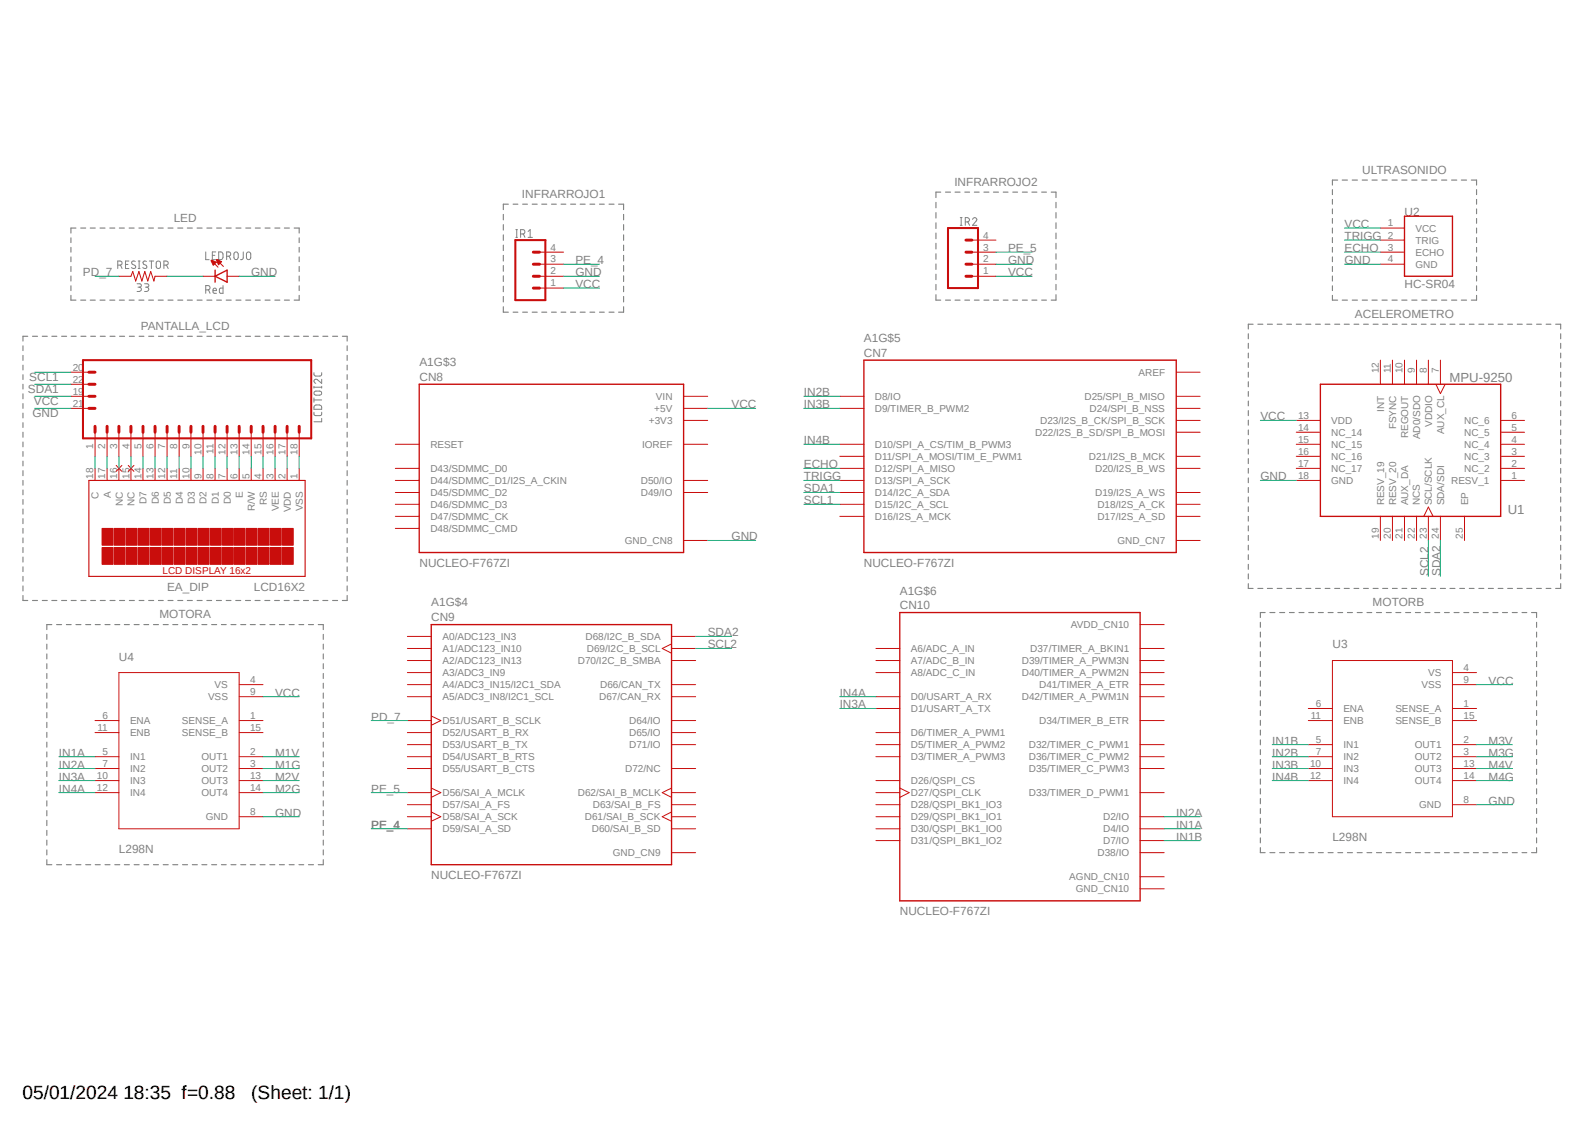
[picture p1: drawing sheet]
<svg xmlns="http://www.w3.org/2000/svg" width="297mm" height="210mm" viewBox="0 0 297 210" stroke-linecap="round" stroke-linejoin="round" font-family="sans-serif">
<path d="M4.2 29l288.7 146.8M292.9 29l-288.7 146.8" fill="none" stroke="#fff" stroke-width=".19"/>
<g fill="none" stroke="#808080" stroke-width=".21">
<path d="M93.7 39.9v1M94.7 38h-1v1M95.5 38h.9M97.3 38h.9M99.1 38h.9M100.9 38h.9M102.7 38h.9M104.5 38h.9M106.3 38h.9M108 38h1M109.9 38h.8M111.6 38h.9"/>
<path d="M113.4 38h.9M115.2 38h.9v1M116.1 39.9v1M174.3 37.7v1M174.3 39.6v1M175.2 35.8h-.9v1M176.1 35.8h.9M177.8 35.8h1M179.7 35.8h.9M181.4 35.8h.9M183.2 35.8h.9M185 35.8h.9"/>
<path d="M186.8 35.8h.9M188.6 35.8h.9M190.4 35.8h.9M192.2 35.8h.9M194 35.8h.9M195.7 35.8h.9v1M196.6 37.7v1M196.6 39.6v1M248.1 35.3v.9M248.1 37.1v.9M248.1 38.9v.9M249.1 33.5h-1v1"/>
<path d="M249.9 33.5h1M251.8 33.5h1M253.7 33.5h.9M255.5 33.5h1M257.3 33.5h1M259.2 33.5h1M261 33.5h1M262.9 33.5h1M264.8 33.5h.9M266.6 33.5h.9M268.4 33.5h1M270.3 33.5h1"/>
<path d="M272.1 33.5h1M274 33.5h1v1M275 35.3v.9M275 37.1v.9M275 38.9v.9M13.2 44.3v.9M13.2 46.1v.8M13.2 47.8v.9M13.2 49.6v.9M13.2 51.4v.9M13.2 53.2v.9M13.2 55v.9h.9"/>
<path d="M14.1 42.5h-.9v.9M15 42.5h1M15 55.9h1M16.8 42.5h.9M16.8 55.9h.9M18.6 42.5h1M18.6 55.9h1M20.4 42.5h1M20.4 55.9h1M22.2 42.5h1M22.2 55.9h1M24 42.5h1"/>
<path d="M24 55.9h1M25.9 42.5h.9M25.9 55.9h.9M27.7 42.5h.9M27.7 55.9h.9M29.5 42.5h.9M29.5 55.9h.9M31.3 42.5h.9M31.3 55.9h.9M33.1 42.5h.9M33.1 55.9h.9M34.9 42.5h.9"/>
<path d="M34.9 55.9h.9M36.7 42.5h.9M36.7 55.9h.9M38.5 42.5h1M38.5 55.9h1M40.3 42.5h.9M40.3 55.9h.9M42.1 42.5h1M42.1 55.9h1M43.9 42.5h1M43.9 55.9h1M45.8 42.5h.9"/>
<path d="M45.8 55.9h.9M47.5 42.5h1M47.5 55.9h1M49.4 42.5h.9M49.4 55.9h.9M51.2 42.5h.9M51.2 55.9h.9M53 42.5h.9M53 55.9h.9M54.8 42.5h.9v.9M55.7 44.3v.9M55.7 46.1v.8"/>
<path d="M55.7 47.8v.9M55.7 49.6v.9M55.7 51.4v.9M55.7 53.2v.9M55.7 55v.9h-.9M93.7 41.8v1M93.7 43.7v1M93.7 45.6v1.1M93.7 47.5v1.1M93.7 49.4v1.1M93.7 51.4v1M93.7 53.3v1"/>
<path d="M93.7 55.2v1M93.7 57.1v1h1M95.5 58.1h.9M97.3 58.1h.9M99.1 58.1h.9M100.9 58.1h.9M102.7 58.1h.9M104.5 58.1h.9M106.3 58.1h.9M108 58.1h1M109.9 58.1h.8M111.6 58.1h.9"/>
<path d="M113.4 58.1h.9M116.1 41.8v1M116.1 43.7v1M116.1 45.6v1.1M116.1 47.5v1.1M116.1 49.4v1.1M116.1 51.4v1M116.1 53.3v1M116.1 55.2v1M116.1 57.1v1h-.9M174.3 54.9v1h.9M174.3 41.5v1"/>
<path d="M174.3 43.4v1M174.3 45.3v1.1M174.3 47.2v1.1M174.3 49.1v1.1M174.3 51.1v1M174.3 53v1M176.1 55.9h.9M177.8 55.9h1M179.7 55.9h.9M181.4 55.9h.9M183.2 55.9h.9M185 55.9h.9"/>
<path d="M186.8 55.9h.9M188.6 55.9h.9M190.4 55.9h.9M192.2 55.9h.9M194 55.9h.9M196.6 54.9v1h-.9M196.6 41.5v1M196.6 43.4v1M196.6 45.3v1.1M196.6 47.2v1.1M196.6 49.1v1.1M196.6 51.1v1"/>
<path d="M196.6 53v1M248.1 55v.9h1M248.1 40.7v.9M248.1 42.5v.9M248.1 44.2v1M248.1 46.1v.8M248.1 47.8v.9M248.1 49.6v.9M248.1 51.4v.9M248.1 53.2v.9M249.9 55.9h1M251.8 55.9h1"/>
<path d="M253.7 55.9h.9M255.5 55.9h1M257.3 55.9h1M259.2 55.9h1M261 55.9h1M262.9 55.9h1M264.8 55.9h.9M266.6 55.9h.9M268.4 55.9h1M270.3 55.9h1M272.1 55.9h1M275 55v.9h-1"/>
<path d="M275 40.7v.9M275 42.5v.9M275 44.2v1M275 46.1v.8M275 47.8v.9M275 49.6v.9M275 51.4v.9M275 53.2v.9M4.3 64.4v.9M4.3 66.2v.9M4.3 68v.9M4.3 69.8v.9"/>
<path d="M4.3 71.5v.9M4.3 73.3v1M4.3 75.1v.9M4.3 76.9v.9M4.3 78.7v.9M5.2 62.6h-.9v.9M6.1 62.6h.9M7.9 62.6h.9M9.7 62.6h.9M11.5 62.6h.9M13.3 62.6h.9M15.1 62.6h.9"/>
<path d="M16.9 62.6h.9M18.7 62.6h.9M20.5 62.6h.9M22.3 62.6h.9M24.1 62.6h.9M25.9 62.6h.9M27.7 62.6h.9M29.5 62.6h.9M31.3 62.6h.9M33.1 62.6h.9M34.9 62.6h.9M36.7 62.6h.9"/>
<path d="M38.5 62.6h.9M40.3 62.6h.9M42.1 62.6h.9M43.9 62.6h.9M45.7 62.6h1M47.5 62.6h.9M49.3 62.6h.9M51.1 62.6h.9M52.9 62.6h.9M54.7 62.6h1M56.5 62.6h.9M58.3 62.6h1"/>
<path d="M60.1 62.6h.9M61.9 62.6h1M63.8 62.6h.8v.9M64.6 64.4v.9M64.6 66.2v.9M64.6 68v.9M64.6 69.8v.9M64.6 71.5v.9M64.6 73.3v1M64.6 75.1v.9M64.6 76.9v.9M64.6 78.7v.9"/>
<path d="M232.5 62.1v1M232.5 63.9v1M232.5 65.7v.9M232.5 67.5v.9M232.5 69.3v.9M232.5 71.1v.9M232.5 72.9v.9M232.5 74.7v.9M232.5 76.5v.9M232.5 78.2v1M233.3 60.4h-.8v.9M234.2 60.4h1"/>
<path d="M236 60.4h.9M237.8 60.4h.9M239.6 60.4h.9M241.4 60.4h.9M243.2 60.4h.9M245 60.4h.9M246.8 60.4h.8M248.5 60.4h1M250.3 60.4h.9M252.1 60.4h.9M253.9 60.4h.9M255.7 60.4h.9"/>
<path d="M257.5 60.4h.9M259.3 60.4h.9M261.1 60.4h.9M262.8 60.4h1M264.7 60.4h.9M266.4 60.4h.9M268.2 60.4h1M270 60.4h.9M271.8 60.4h.9M273.6 60.4h.9M275.4 60.4h.9M277.2 60.4h.9"/>
<path d="M279 60.4h.9M280.8 60.4h.8M282.5 60.4h1M284.3 60.4h.9M286.1 60.4h.9M287.9 60.4h.9M289.7 60.4h.9v.9M290.6 62.1v1M290.6 63.9v1M290.6 65.7v.9M290.6 67.5v.9M290.6 69.3v.9"/>
<path d="M290.6 71.1v.9M290.6 72.9v.9M290.6 74.7v.9M290.6 76.5v.9M290.6 78.2v1M4.3 80.5v.9M4.3 82.3v.9M4.3 84.1v.9M4.3 85.9v.8M4.3 87.6v1M4.3 89.5v.8M4.3 91.2v.9"/>
<path d="M4.3 93v.9M4.3 94.8v.9M4.3 96.6v.9M4.3 98.4v.9M64.6 80.5v.9M64.6 82.3v.9M64.6 84.1v.9M64.6 85.9v.8M64.6 87.6v1M64.6 89.5v.8M64.6 91.2v.9M64.6 93v.9"/>
<path d="M64.6 94.8v.9M64.6 96.6v.9M64.6 98.4v.9M232.5 80.1v.8M232.5 81.8v.9M232.5 83.6v.9M232.5 85.4v.9M232.5 87.2v.9M232.5 89v.9M232.5 90.8v.9M232.5 92.5v1M232.5 94.4v.8"/>
<path d="M232.5 96.1v.9M232.5 97.9v.9M232.5 99.7v.9M290.6 80.1v.8M290.6 81.8v.9M290.6 83.6v.9M290.6 85.4v.9M290.6 87.2v.9M290.6 89v.9M290.6 90.8v.9M290.6 92.5v1M290.6 94.4v.8"/>
<path d="M290.6 96.1v.9M290.6 97.9v.9M290.6 99.7v.9M4.3 100.2v.8M4.3 101.9v1M4.3 103.7v.9M4.3 105.5v.9M4.3 107.3v.9M4.3 109.1v.9M4.3 110.9v.9h.9M6.1 111.8h.9M7.9 111.8h.9"/>
<path d="M8.7 118.1v.9M8.7 119.9v1M9.7 111.8h.9M9.7 116.3h-1v.9M10.5 116.3h1M11.5 111.8h.9M12.4 116.3h.9M13.3 111.8h.9M14.1 116.3h1M15.1 111.8h.9M16 116.3h.9M16.9 111.8h.9"/>
<path d="M17.7 116.3h1M18.7 111.8h.9M19.6 116.3h.9M20.5 111.8h.9M21.4 116.3h.9M22.3 111.8h.9M23.2 116.3h.9M24.1 111.8h.9M25 116.3h.9M25.9 111.8h.9M26.8 116.3h.9M27.7 111.8h.9"/>
<path d="M28.6 116.3h.9M29.5 111.8h.9M30.4 116.3h.9M31.3 111.8h.9M32.2 116.3h.9M33.1 111.8h.9M34 116.3h.9M34.9 111.8h.9M35.8 116.3h.9M36.7 111.8h.9M37.6 116.3h.9M38.5 111.8h.9"/>
<path d="M39.4 116.3h.9M40.3 111.8h.9M41.2 116.3h.9M42.1 111.8h.9M43 116.3h.9M43.9 111.8h.9M44.8 116.3h1M45.7 111.8h1M46.6 116.3h.9M47.5 111.8h.9M48.4 116.3h1M49.3 111.8h.9"/>
<path d="M50.2 116.3h1M51.1 111.8h.9M52 116.3h1M52.9 111.8h.9M53.8 116.3h1M54.7 111.8h1M55.7 116.3h.9M56.5 111.8h.9M57.4 116.3h1M58.3 111.8h1M59.3 116.3h.9v.9M60.1 111.8h.9"/>
<path d="M60.2 118.1v.9M60.2 119.9v1M61.9 111.8h1M64.6 100.2v.8M64.6 101.9v1M64.6 103.7v.9M64.6 105.5v.9M64.6 107.3v.9M64.6 109.1v.9M64.6 110.9v.9h-.8M232.5 101.5v.9M232.5 103.3v.9"/>
<path d="M232.5 105.1v.9M232.5 106.8v1M232.5 108.7v.9h.8M234.2 109.6h1M234.7 115.9v.9M234.7 117.7v.9M234.7 119.5v.9M235.6 114h-.9v1M236 109.6h.9M236.5 114h.9M237.8 109.6h.9M238.3 114h.9"/>
<path d="M239.6 109.6h.9M240.1 114h.9M241.4 109.6h.9M241.9 114h.9M243.2 109.6h.9M243.7 114h.9M245 109.6h.9M245.5 114h.9M246.8 109.6h.8M247.3 114h.9M248.5 109.6h1M249.1 114h.9"/>
<path d="M250.3 109.6h.9M250.9 114h.9M252.1 109.6h.9M252.7 114h1M253.9 109.6h.9M254.6 114h.8M255.7 109.6h.9M256.3 114h1M257.5 109.6h.9M258.1 114h1M259.3 109.6h.9M259.9 114h1"/>
<path d="M261.1 109.6h.9M261.7 114h1M262.8 109.6h1M263.6 114h.9M264.7 109.6h.9M265.3 114h1M266.4 109.6h.9M267.2 114h.9M268.2 109.6h1M269 114h.9M270 109.6h.9M270.8 114h.9"/>
<path d="M271.8 109.6h.9M272.6 114h.9M273.6 109.6h.9M274.4 114h.9M275.4 109.6h.9M276.2 114h.9M277.2 109.6h.9M278 114h.9M279 109.6h.9M279.8 114h.9M280.8 109.6h.8M281.6 114h.9"/>
<path d="M282.5 109.6h1M283.4 114h.9M284.3 109.6h.9M285.2 114h.9v1M286.1 109.6h.9M286.1 115.9v.9M286.1 117.7v.9M286.1 119.5v.9M287.9 109.6h.9M290.6 101.5v.9M290.6 103.3v.9M290.6 105.1v.9"/>
<path d="M290.6 106.8v1M290.6 108.7v.9h-.9M8.7 121.8v.9M8.7 123.6v.9M8.7 125.4v.9M8.7 127.2v.9M8.7 129v1M8.7 130.9v.9M8.7 132.7v.9M8.7 134.5v1M8.7 136.4v.9M8.7 138.2v.9"/>
<path d="M8.7 140v.9M60.2 121.8v.9M60.2 123.6v.9M60.2 125.4v.9M60.2 127.2v.9M60.2 129v1M60.2 130.9v.9M60.2 132.7v.9M60.2 134.5v1M60.2 136.4v.9M60.2 138.2v.9M60.2 140v.9"/>
<path d="M234.7 121.3v1M234.7 123.1v1M234.7 125v.9M234.7 126.8v1M234.7 128.6v1M234.7 130.5v.9M234.7 132.3v.9M234.7 134.1v.9M234.7 135.9v1M234.7 137.8v.9M234.7 139.6v.9M286.1 121.3v1"/>
<path d="M286.1 123.1v1M286.1 125v.9M286.1 126.8v1M286.1 128.6v1M286.1 130.5v.9M286.1 132.3v.9M286.1 134.1v.9M286.1 135.9v1M286.1 137.8v.9M286.1 139.6v.9M8.7 141.8v.9M8.7 143.6v1"/>
<path d="M8.7 145.5v.9M8.7 147.3v.9M8.7 149.1v1M8.7 150.9v1M8.7 152.7v1M8.7 154.6v.9M8.7 156.4v1M8.7 158.2v1M60.2 141.8v.9M60.2 143.6v1M60.2 145.5v.9M60.2 147.3v.9"/>
<path d="M60.2 149.1v1M60.2 150.9v1M60.2 152.7v1M60.2 154.6v.9M60.2 156.4v1M60.2 158.2v1M234.7 141.4v.9M234.7 143.2v1M234.7 145v1M234.7 146.9v.9M234.7 148.7v.9M234.7 150.5v1"/>
<path d="M234.7 152.4v.9M234.7 154.2v.9M234.7 156v.9M234.7 157.8v.9h.9M236.5 158.7h.9M238.3 158.7h.9M240.1 158.7h.9M241.9 158.7h.9M243.7 158.7h.9M245.5 158.7h.9M247.3 158.7h.9M249.1 158.7h.9"/>
<path d="M250.9 158.7h.9M252.7 158.7h1M254.6 158.7h.8M256.3 158.7h1M258.1 158.7h1M259.9 158.7h1M261.7 158.7h1M263.6 158.7h.9M265.3 158.7h1M267.2 158.7h.9M269 158.7h.9M270.8 158.7h.9"/>
<path d="M272.6 158.7h.9M274.4 158.7h.9M276.2 158.7h.9M278 158.7h.9M279.8 158.7h.9M281.6 158.7h.9M283.4 158.7h.9M286.1 141.4v.9M286.1 143.2v1M286.1 145v1M286.1 146.9v.9M286.1 148.7v.9"/>
<path d="M286.1 150.5v1M286.1 152.4v.9M286.1 154.2v.9M286.1 156v.9M286.1 157.8v.9h-.9M8.7 160.1v.9h1M10.5 161h1M12.4 161h.9M14.1 161h1M16 161h.9M17.7 161h1M19.6 161h.9"/>
<path d="M21.4 161h.9M23.2 161h.9M25 161h.9M26.8 161h.9M28.6 161h.9M30.4 161h.9M32.2 161h.9M34 161h.9M35.8 161h.9M37.6 161h.9M39.4 161h.9M41.2 161h.9"/>
<path d="M43 161h.9M44.8 161h1M46.6 161h.9M48.4 161h1M50.2 161h1M52 161h1M53.8 161h1M55.7 161h.9M57.4 161h1M60.2 160.1v.9h-.9"/>
</g>
<g fill="none" stroke="#808080" stroke-width=".19">
<path d="M21.9 49.4h.5a.38 .38 0 0 0 .3-.4 .38 .38 0 0 0-.3-.4h-.5v1.4M22.4 49.4l.3 .6M23.4 49.2h.4M24 48.6h-.6v1.4h.6M25.2 48.7l-.6-.1-.1 .3 .1 .3 .5 .2a.31 .31 0 0 1 .2 .4 .31 .31 0 0 1-.4 .2l-.4-.2M25.5 52.8h.5a.32 .32 0 0 1 .3 .3 .32 .32 0 0 1-.3 .4h-.3M25.7 48.6h.4M25.7 50h.4M25.9 48.6v1.4M26 53.5l.3 .2a.4 .4 0 0 1-.3 .6h-.5M26.9 52.8h.5a.32 .32 0 0 1 .3 .3 .32 .32 0 0 1-.3 .4h-.3M27.3 48.7l-.2-.1a.34 .34 0 0 0-.4 .1 .34 .34 0 0 0 .1 .5l.4 .2 .1 .5a.5 .5 0 0 1-.7-.1"/>
<path d="M27.3 53.5a.4 .4 0 0 1 .4 .4 .4 .4 0 0 1-.4 .4h-.4M27.8 48.6h.8M28.2 48.6v1.4M29.1 48.8a.42 .42 0 0 1 .5-.2 .42 .42 0 0 1 .3 .4v.6a.4 .4 0 0 1-.4 .4 .4 .4 0 0 1-.4-.4zM30.5 49.4h.4a.38 .38 0 0 0 .4-.4 .38 .38 0 0 0-.4-.4h-.4v1.4M31 49.4l.3 .6M38.3 54h.4a.4 .4 0 0 0 .4-.4 .4 .4 0 0 0-.4-.4h-.4v1.4M38.3 46.9v1.4h.6M38.8 54l.3 .6M39.5 47.5h.5M39.7 54.1h.6v-.3a.31 .31 0 0 0-.4-.2 .31 .31 0 0 0-.2 .4l.1 .6h.5M40.2 46.9h-.7v1.4h.7"/>
<path d="M40.7 46.9h.6l.2 .4v.6l-.2 .4h-.6zM41.5 53.2v1.4h-.5l-.1-.2v-.6l.6-.2M42.2 47.7h.4a.4 .4 0 0 0 .4-.4 .4 .4 0 0 0-.4-.4h-.4v1.4M42.7 47.7l.3 .6M43.6 47.1l.2-.2a.4 .4 0 0 1 .6 .4v.6a.4 .4 0 0 1-.4 .4 .4 .4 0 0 1-.4-.4zM45.3 46.9v1.1a.38 .38 0 0 1-.5 .3M45.9 47.1a.41 .41 0 0 1 .5-.2 .41 .41 0 0 1 .3 .4v.8a.41 .41 0 0 1-.5 .2 .41 .41 0 0 1-.3-.4zM96.1 44.2h.3M96.1 42.8h.3M96.2 42.8v1.4M96.9 43.6h.5a.4 .4 0 0 0 .3-.4 .4 .4 0 0 0-.3-.4h-.5v1.4M97.5 43.6l.2 .6"/>
<path d="M98.3 44.2h.8M98.3 43.1l.4-.3v1.4M178.8 42h.4M178.8 40.5h.4M179 40.5v1.5M179.7 41.3h.4a.4 .4 0 0 0 .5-.4 .4 .4 0 0 0-.5-.4h-.4v1.5M180.2 41.3l.4 .7M181.1 40.9a.39 .39 0 0 1 .5-.4 .39 .39 0 0 1 .3 .5l-.8 1h.8M58.5 76.8v.5a1.41 1.41 0 0 0 1.2 0h.2v-.5M58.5 69.4v.4l.3 .2h.9l.2-.6M58.5 71.9v.4M58.5 74.1v.8"/>
<path d="M58.5 74.5h1.4M58.5 72.1h1.4M58.5 75.6l.3-.2 .9 .1 .2 .1v.6h-1.4zM58.5 73a1.15 1.15 0 0 1 1.4 0 .39 .39 0 0 1 0 .4 .39 .39 0 0 1-.4 .2h-.7a.38 .38 0 0 1-.3-.2 .38 .38 0 0 1 0-.4zM59.9 70.6v.8l-.8-.7a.39 .39 0 0 0-.6 .1 .39 .39 0 0 0 .3 .6M59.9 77.9v.6h-1.4M59.9 71.9v.4"/>
</g>
<path d="M78.1 71.5h49.2v31.4h-49.2zM160.9 67.1h58.1v35.8h-58.1zM245.9 71.5h33.5v24.6h-33.5zM80.3 116.3h44.8v44.7h-44.8zM167.6 114h44.7v53.7h-44.7z" fill="none" stroke="#c90d0c" stroke-width=".25"/>
<g fill="none" stroke="#c90d0c" stroke-width=".19">
<path d="M127.3 78.3h4.5M127.3 76h4.5M127.3 73.8h4.5M156.4 76h4.5M156.4 73.8h4.5M219 78.3h4.5M219 76h4.5M219 73.8h4.5M219 69.3h4.5M241.4 78.3h4.5M257 67.1v4.4M259.3 67.1v4.4"/>
<path d="M261.5 67.1v4.4M263.8 67.1v4.4M266 67.1v4.4M267.4 71.5l.8 1.8 .9-1.8M268.2 67.1v4.4M279.4 78.3h4.5M73.6 87.2h4.5M73.6 82.7h4.5M73.6 89.5h4.5M73.6 91.7h4.5M73.6 93.9h4.5M73.6 96.1h4.5"/>
<path d="M73.6 98.4h4.5M127.3 82.7h4.5M127.3 89.5h4.5M127.3 91.7h4.5M156.4 87.2h4.5M156.4 82.7h4.5M156.4 89.5h4.5M156.4 91.7h4.5M156.4 93.9h4.5M156.4 96.1h4.5M156.4 85h4.5M219 87.2h4.5"/>
<path d="M219 91.7h4.5M219 93.9h4.5M219 96.1h4.5M219 85h4.5M219 80.5h4.5M241.4 87.2h4.5M241.4 82.7h4.5M241.4 89.5h4.5M241.4 85h4.5M241.4 80.5h4.5M257 96.1v4.5M259.3 96.1v4.5"/>
<path d="M261.5 96.1v4.5M263.8 96.1v4.5M265.1 96.1l.9-1.7 .9 1.7M266 96.1v4.5M268.2 96.1v4.5M272.7 96.1v4.5M279.4 87.2h4.5M279.4 82.7h4.5M279.4 89.5h4.5M279.4 85h4.5M279.4 80.5h4.5M75.9 118.5h4.4"/>
<path d="M125.1 118.5h4.4M125.1 119.9l-1.8 .8 1.8 .9M127.3 100.6h4.5M212.3 116.3h4.5M219 100.6h4.5M75.9 134.2h4.4M75.9 120.7h4.4M75.9 136.4h4.4M75.9 123h4.4M75.9 138.6h4.4M75.9 125.2h4.4M75.9 127.5h4.4"/>
<path d="M75.9 129.7h4.4M80.3 133.3l1.8 .9-1.8 .8M125.1 134.2h4.4M125.1 120.7h4.4M125.1 136.4h4.4M125.1 123h4.4M125.1 138.6h4.4M125.1 127.5h4.4M125.1 129.7h4.4M163.1 120.7h4.5M163.1 136.4h4.5M163.1 123h4.5"/>
<path d="M163.1 138.6h4.5M163.1 125.2h4.5M163.1 129.7h4.5M163.1 131.9h4.5M212.3 134.2h4.5M212.3 120.7h4.5M212.3 123h4.5M212.3 138.6h4.5M212.3 125.2h4.5M212.3 127.5h4.5M212.3 129.7h4.5M75.9 140.9h4.4"/>
<path d="M75.9 143.1h4.4M75.9 147.6h4.4M75.9 149.8h4.4M75.9 152.1h4.4M75.9 154.3h4.4M80.3 146.7l1.8 .9-1.8 .9M80.3 151.2l1.8 .9-1.8 .8M125.1 143.1h4.4M125.1 158.7h4.4M125.1 147.6h4.4M125.1 149.8h4.4M125.1 152.1h4.4"/>
<path d="M125.1 154.3h4.4M125.1 151.2l-1.8 .9 1.8 .8M125.1 146.7l-1.8 .9 1.8 .9M163.1 140.9h4.5M163.1 147.6h4.5M163.1 149.8h4.5M163.1 152.1h4.5M163.1 154.3h4.5M163.1 156.5h4.5M163.1 145.3h4.5M167.6 146.7l1.7 .9-1.7 .9M212.3 140.9h4.5"/>
<path d="M212.3 143.1h4.5M212.3 158.7h4.5M212.3 147.6h4.5M212.3 152.1h4.5M212.3 154.3h4.5M212.3 156.5h4.5M212.3 163.2h4.5M212.3 165.5h4.5"/>
</g>
<path d="M16.6 89.5h40.2v17.8h-40.2z" fill="none" stroke="#c90d0c" stroke-width=".21"/>
<path d="M52.6 101.9h2v3.2h-2z" fill-rule="evenodd" fill="#c90d0c"/>
<path d="M52.6 101.9h2v3.2h-2z" fill="none" stroke="#c90d0c" stroke-width=".19"/>
<path d="M52.6 98.4h2v3.1h-2z" fill-rule="evenodd" fill="#c90d0c"/>
<path d="M52.6 98.4h2v3.1h-2z" fill="none" stroke="#c90d0c" stroke-width=".19"/>
<path d="M50.3 101.9h2.1v3.2h-2.1z" fill-rule="evenodd" fill="#c90d0c"/>
<path d="M50.3 101.9h2.1v3.2h-2.1z" fill="none" stroke="#c90d0c" stroke-width=".19"/>
<path d="M50.3 98.4h2.1v3.1h-2.1z" fill-rule="evenodd" fill="#c90d0c"/>
<path d="M50.3 98.4h2.1v3.1h-2.1z" fill="none" stroke="#c90d0c" stroke-width=".19"/>
<path d="M48.1 101.9h2v3.2h-2z" fill-rule="evenodd" fill="#c90d0c"/>
<path d="M48.1 101.9h2v3.2h-2z" fill="none" stroke="#c90d0c" stroke-width=".19"/>
<path d="M48.1 98.4h2v3.1h-2z" fill-rule="evenodd" fill="#c90d0c"/>
<path d="M48.1 98.4h2v3.1h-2z" fill="none" stroke="#c90d0c" stroke-width=".19"/>
<path d="M45.8 101.9h2.1v3.2h-2.1z" fill-rule="evenodd" fill="#c90d0c"/>
<path d="M45.8 101.9h2.1v3.2h-2.1z" fill="none" stroke="#c90d0c" stroke-width=".19"/>
<path d="M45.8 98.4h2.1v3.1h-2.1z" fill-rule="evenodd" fill="#c90d0c"/>
<path d="M45.8 98.4h2.1v3.1h-2.1z" fill="none" stroke="#c90d0c" stroke-width=".19"/>
<path d="M43.6 101.9h2v3.2h-2z" fill-rule="evenodd" fill="#c90d0c"/>
<path d="M43.6 101.9h2v3.2h-2z" fill="none" stroke="#c90d0c" stroke-width=".19"/>
<path d="M43.6 98.4h2v3.1h-2z" fill-rule="evenodd" fill="#c90d0c"/>
<path d="M43.6 98.4h2v3.1h-2z" fill="none" stroke="#c90d0c" stroke-width=".19"/>
<path d="M41.4 101.9h2v3.2h-2z" fill-rule="evenodd" fill="#c90d0c"/>
<path d="M41.4 101.9h2v3.2h-2z" fill="none" stroke="#c90d0c" stroke-width=".19"/>
<path d="M41.4 98.4h2v3.1h-2z" fill-rule="evenodd" fill="#c90d0c"/>
<path d="M41.4 98.4h2v3.1h-2z" fill="none" stroke="#c90d0c" stroke-width=".19"/>
<path d="M39.2 101.9h2v3.2h-2z" fill-rule="evenodd" fill="#c90d0c"/>
<path d="M39.2 101.9h2v3.2h-2z" fill="none" stroke="#c90d0c" stroke-width=".19"/>
<path d="M39.2 98.4h2v3.1h-2z" fill-rule="evenodd" fill="#c90d0c"/>
<path d="M39.2 98.4h2v3.1h-2z" fill="none" stroke="#c90d0c" stroke-width=".19"/>
<path d="M36.9 101.9h2v3.2h-2z" fill-rule="evenodd" fill="#c90d0c"/>
<path d="M36.9 101.9h2v3.2h-2z" fill="none" stroke="#c90d0c" stroke-width=".19"/>
<path d="M36.9 98.4h2v3.1h-2z" fill-rule="evenodd" fill="#c90d0c"/>
<path d="M36.9 98.4h2v3.1h-2z" fill="none" stroke="#c90d0c" stroke-width=".19"/>
<path d="M34.7 101.9h2v3.2h-2z" fill-rule="evenodd" fill="#c90d0c"/>
<path d="M34.7 101.9h2v3.2h-2z" fill="none" stroke="#c90d0c" stroke-width=".19"/>
<path d="M34.7 98.4h2v3.1h-2z" fill-rule="evenodd" fill="#c90d0c"/>
<path d="M34.7 98.4h2v3.1h-2z" fill="none" stroke="#c90d0c" stroke-width=".19"/>
<path d="M32.4 101.9h2.1v3.2h-2.1z" fill-rule="evenodd" fill="#c90d0c"/>
<path d="M32.4 101.9h2.1v3.2h-2.1z" fill="none" stroke="#c90d0c" stroke-width=".19"/>
<path d="M32.4 98.4h2.1v3.1h-2.1z" fill-rule="evenodd" fill="#c90d0c"/>
<path d="M32.4 98.4h2.1v3.1h-2.1z" fill="none" stroke="#c90d0c" stroke-width=".19"/>
<path d="M30.2 101.9h2v3.2h-2z" fill-rule="evenodd" fill="#c90d0c"/>
<path d="M30.2 101.9h2v3.2h-2z" fill="none" stroke="#c90d0c" stroke-width=".19"/>
<path d="M30.2 98.4h2v3.1h-2z" fill-rule="evenodd" fill="#c90d0c"/>
<path d="M30.2 98.4h2v3.1h-2z" fill="none" stroke="#c90d0c" stroke-width=".19"/>
<path d="M28 101.9h2v3.2h-2z" fill-rule="evenodd" fill="#c90d0c"/>
<path d="M28 101.9h2v3.2h-2z" fill="none" stroke="#c90d0c" stroke-width=".19"/>
<path d="M28 98.4h2v3.1h-2z" fill-rule="evenodd" fill="#c90d0c"/>
<path d="M28 98.4h2v3.1h-2z" fill="none" stroke="#c90d0c" stroke-width=".19"/>
<path d="M25.7 101.9h2.1v3.2h-2.1z" fill-rule="evenodd" fill="#c90d0c"/>
<path d="M25.7 101.9h2.1v3.2h-2.1z" fill="none" stroke="#c90d0c" stroke-width=".19"/>
<path d="M25.7 98.4h2.1v3.1h-2.1z" fill-rule="evenodd" fill="#c90d0c"/>
<path d="M25.7 98.4h2.1v3.1h-2.1z" fill="none" stroke="#c90d0c" stroke-width=".19"/>
<path d="M23.5 101.9h2v3.2h-2z" fill-rule="evenodd" fill="#c90d0c"/>
<path d="M23.5 101.9h2v3.2h-2z" fill="none" stroke="#c90d0c" stroke-width=".19"/>
<path d="M23.5 98.4h2v3.1h-2z" fill-rule="evenodd" fill="#c90d0c"/>
<path d="M23.5 98.4h2v3.1h-2z" fill="none" stroke="#c90d0c" stroke-width=".19"/>
<path d="M21.3 101.9h2v3.2h-2z" fill-rule="evenodd" fill="#c90d0c"/>
<path d="M21.3 101.9h2v3.2h-2z" fill="none" stroke="#c90d0c" stroke-width=".19"/>
<path d="M21.3 98.4h2v3.1h-2z" fill-rule="evenodd" fill="#c90d0c"/>
<path d="M21.3 98.4h2v3.1h-2z" fill="none" stroke="#c90d0c" stroke-width=".19"/>
<path d="M19 101.9h2v3.2h-2z" fill-rule="evenodd" fill="#c90d0c"/>
<path d="M19 101.9h2v3.2h-2z" fill="none" stroke="#c90d0c" stroke-width=".19"/>
<path d="M19 98.4h2v3.1h-2z" fill-rule="evenodd" fill="#c90d0c"/>
<g fill="none" stroke="#c90d0c" stroke-width=".19">
<path d="M22.1 51.4h2.3l.3-.9 .6 1.8 .6-1.8 .5 1.8 .6-1.8 .5 1.8 .6-1.8 .6 1.8 .2-.9h2.2M37.8 51.4h2.2M39.4 48.5l1.2 1.2M40.4 48.4l1.2 1.2M42.3 51.4h2.2M13.2 71.5h4.5M13.2 73.8h4.5M13.2 76h4.5M13.2 69.3h4.5M17.7 80.5v4.5M17.7 87.2v2.3M19 98.4h2v3.1h-2z"/>
<path d="M19.9 80.5v4.5M19.9 87.2v2.3M21.6 86.7l1.1 1.1M22.1 80.5v4.5M22.1 87.2v2.3M22.7 86.7l-1.1 1.1M23.9 86.7l1 1.1M24.4 80.5v4.5M24.4 87.2v2.3M24.9 86.7l-1 1.1M26.6 80.5v4.5M26.6 87.2v2.3"/>
<path d="M28.9 80.5v4.5M28.9 87.2v2.3M31.1 80.5v4.5M31.1 87.2v2.3M33.4 80.5v4.5M33.4 87.2v2.3M35.6 80.5v4.5M35.6 87.2v2.3M37.8 80.5v4.5M37.8 87.2v2.3M40 80.5v4.5M40 87.2v2.3"/>
<path d="M42.3 80.5v4.5M42.3 87.2v2.3M44.5 80.5v4.5M44.5 87.2v2.3M46.8 80.5v4.5M46.8 87.2v2.3M49 80.5v4.5M49 87.2v2.3M51.2 80.5v4.5M51.2 87.2v2.3M53.5 80.5v4.5M53.5 87.2v2.3"/>
<path d="M55.7 80.5v4.5M55.7 87.2v2.3"/>
</g>
<path d="M15.5 67.1h42.5v14.5h-42.5z" fill="none" stroke="#c90d0c" stroke-width=".38"/>
<g fill="none" stroke="#c90d0c" stroke-width=".55">
<path d="M16.6 73.8h1.1M16.6 76h1.1M16.6 69.3h1.1M16.6 71.5h1.1M17.7 79.4v1.1M19.9 79.4v1.1M22.1 79.4v1.1M24.4 79.4v1.1M26.6 79.4v1.1M28.9 79.4v1.1M31.1 79.4v1.1M33.4 79.4v1.1"/>
<path d="M35.6 79.4v1.1M37.8 79.4v1.1M40 79.4v1.1M42.3 79.4v1.1M44.5 79.4v1.1M46.8 79.4v1.1M49 79.4v1.1M51.2 79.4v1.1M53.5 79.4v1.1M55.7 79.4v1.1"/>
</g>
<path d="M40 51.4l2.3-1.1v2.2zM40 50.3v2.2" fill="none" stroke="#c90d0c" stroke-width=".25"/>
<path d="M40.4 48.3l.9 .4-.6 .6-.4-.9z" fill-rule="evenodd" fill="#c90d0c"/>
<path d="M40.4 48.3l.9 .4-.6 .6-.4-.9z" fill="none" stroke="#c90d0c" stroke-width=".19"/>
<path d="M39.3 48.5l.1-.1 .9 .4-.6 .6z" fill-rule="evenodd" fill="#c90d0c"/>
<g fill="none" stroke="#c90d0c" stroke-width=".19">
<path d="M39.3 48.5l.1-.1 .9 .4-.6 .6zM100.5 49.2h4.4M100.5 46.9h4.4M100.5 53.6h4.4M100.5 51.4h4.4M181 49.2h4.5M181 44.7h4.5M181 46.9h4.5M181 51.4h4.5M257 42.5h4.5M257 49.2h4.5M257 44.7h4.5"/>
<path d="M257 46.9h4.5M17.7 134.2h4.4M17.7 136.4h4.4M22.1 125.2h22.4v29.1h-22.4zM44.5 127.5h4.5M44.5 134.2h4.5M44.5 129.7h4.5M44.5 136.4h4.5M243.6 131.9h4.5M243.6 138.6h4.5M243.6 134.2h4.5M248.1 123h22.4v29.1h-22.4z"/>
<path d="M270.5 131.9h4.5M270.5 138.6h4.5M270.5 125.2h4.5M270.5 127.5h4.5M270.5 134.2h4.5M17.7 140.9h4.4M17.7 143.1h4.4M17.7 145.3h4.4M17.7 147.6h4.4M44.5 152.1h4.5M44.5 140.9h4.5M44.5 143.1h4.5"/>
<path d="M44.5 145.3h4.5M44.5 147.6h4.5M243.6 140.9h4.5M243.6 143.1h4.5M243.6 145.3h4.5M270.5 149.8h4.5M270.5 140.9h4.5M270.5 143.1h4.5M270.5 145.3h4.5"/>
</g>
<path d="M261.5 40.3h9v11.1h-9z" fill="none" stroke="#c90d0c" stroke-width=".25"/>
<path d="M96 44.7h5.6v11.2h-5.6zM176.5 42.5h5.6v11.1h-5.6z" fill="none" stroke="#c90d0c" stroke-width=".38"/>
<path d="M99.3 49.2h1.2M99.3 51.4h1.2M99.3 53.6h1.2M99.3 46.9h1.2M179.9 49.2h1.1M179.9 51.4h1.1M179.9 46.9h1.1M179.9 44.7h1.1" fill="none" stroke="#c90d0c" stroke-width=".55"/>
<g fill="none" stroke="#0dab76" stroke-width=".19">
<path d="M17.7 51.4h4.4M31.1 51.4h6.7M44.5 51.4h6.7M104.9 53.6h6.7M104.9 51.4h6.7M104.9 49.2h6.7M185.5 51.4h6.7M185.5 49.2h6.7M185.5 46.9h6.7M250.4 42.5h6.6M250.4 49.2h6.6M250.4 46.9h6.6"/>
<path d="M250.4 44.7h6.6M6.5 69.3h6.7M6.5 71.5h6.7M6.5 73.8h6.7M6.5 76h6.7M131.8 76h8.9M149.7 73.8h6.7M149.7 76h6.7M234.7 78.3h6.7M17.7 85v2.2M19.9 85v2.2M22.1 85v2.2"/>
<path d="M24.4 85v2.2M26.6 85v2.2M28.9 85v2.2M31.1 85v2.2M33.4 85v2.2M35.6 85v2.2M37.8 85v2.2M40 85v2.2M42.3 85v2.2M44.5 85v2.2M46.8 85v2.2M49 85v2.2"/>
<path d="M51.2 85v2.2M53.5 85v2.2M55.7 85v2.2M149.7 93.9h6.7M149.7 91.7h6.7M149.7 89.5h6.7M149.7 87.2h6.7M149.7 82.7h6.7M234.7 89.5h6.7M129.5 118.5h6.7M131.8 100.6h8.9M266 100.6v6.7"/>
<path d="M268.2 100.6v6.7M49 129.7h6.7M69.1 134.2h6.8M129.5 120.7h6.7M156.4 129.7h6.7M156.4 131.9h6.7M236.9 138.6h6.7M275 127.5h6.6M275 138.6h6.6M11 147.6h6.7M11 145.3h6.7M11 140.9h6.7"/>
<path d="M11 143.1h6.7M49 152.1h6.7M49 147.6h6.7M49 145.3h6.7M49 140.9h6.7M49 143.1h6.7M69.1 154.3h6.8M69.1 147.6h6.8M216.8 152.1h6.7M216.8 154.3h6.7M216.8 156.5h6.7M236.9 145.3h6.7"/>
<path d="M236.9 140.9h6.7M236.9 143.1h6.7M275 149.8h6.6M275 145.3h6.6M275 140.9h6.6M275 143.1h6.6"/>
</g>
<g font-size="3.6">
<text x="4.2" y="204.7">05/01/2024 18:35 f=0.88</text>
<text x="46.8" y="204.7">(Sheet: 1/1)</text>
</g>
<g font-size="2.5" fill="#808080">
<text x="269.9" y="71.1">MPU-9250</text>
<text x="280.8" y="95.7">U1</text>
</g>
<g font-size="2.2" fill="#808080">
<text x="177.7" y="34.7">INFRARROJO2</text>
<text x="253.7" y="32.4">ULTRASONIDO</text>
<text x="32.3" y="41.4">LED</text>
<text x="97.2" y="36.9">INFRARROJO1</text>
<text x="261.5" y="40.3">U2</text>
<text x="187.7" y="46.9">PE_5</text>
<text x="250.4" y="42.5">VCC</text>
<text x="250.4" y="44.7">TRIGG</text>
<text x="250.4" y="46.9">ECHO</text>
<text x="15.5" y="51.4">PD_7</text>
<text x="46.8" y="51.4">GND</text>
<text x="107.1" y="53.7">VCC</text>
<text x="107.1" y="51.4">GND</text>
<text x="107.1" y="49.2">PE_4</text>
<text x="187.7" y="51.4">VCC</text>
<text x="187.7" y="49.2">GND</text>
<text x="250.4" y="49.2">GND</text>
<text x="261.5" y="53.7">HC-SR04</text>
<text x="252.3" y="59.3">ACELEROMETRO</text>
<text x="26.2" y="61.5">PANTALLA_LCD</text>
<text x="160.9" y="63.7">A1G$5</text>
<text x="5.5" y="70.9">SCL1</text>
<text x="78.1" y="70.9">CN8</text>
<text x="78.1" y="68.2">A1G$3</text>
<text x="160.9" y="66.4">CN7</text>
<text x="5.2" y="73.1">SDA1</text>
<text x="6.1" y="77.6">GND</text>
<text x="6.3" y="75.4">VCC</text>
<text x="136.2" y="76">VCC</text>
<text x="149.7" y="73.8">IN2B</text>
<text x="149.7" y="76">IN3B</text>
<text x="149.7" y="82.7">IN4B</text>
<text x="234.7" y="78.3">VCC</text>
<text x="149.7" y="89.5">TRIGG</text>
<text x="149.7" y="87.2">ECHO</text>
<text x="234.7" y="89.5">GND</text>
<text x="149.7" y="93.9">SCL1</text>
<text x="149.7" y="91.7">SDA1</text>
<text x="136.2" y="100.6">GND</text>
<text x="78.1" y="105.5">NUCLEO-F767ZI</text>
<text x="160.9" y="105.5">NUCLEO-F767ZI</text>
<text x="266" y="107.3" transform="rotate(-90 266 107.3)">SCL2</text>
<text x="268.2" y="107.3" transform="rotate(-90 268.2 107.3)">SDA2</text>
<text x="31.1" y="110">EA_DIP</text>
<text x="47.3" y="110">LCD16X2</text>
<text x="80.3" y="112.9">A1G$4</text>
<text x="167.6" y="113.4">CN10</text>
<text x="167.6" y="110.7">A1G$6</text>
<text x="255.6" y="112.9">MOTORB</text>
<text x="29.7" y="115.1">MOTORA</text>
<text x="80.3" y="115.6">CN9</text>
<text x="131.8" y="118.5">SDA2</text>
<text x="22.1" y="123">U4</text>
<text x="131.8" y="120.7">SCL2</text>
<text x="248.1" y="120.7">U3</text>
<text x="51.2" y="129.7">VCC</text>
<text x="156.4" y="131.9">IN3A</text>
<text x="156.4" y="129.7">IN4A</text>
<text x="277.2" y="127.5">VCC</text>
<text x="69.1" y="134.2">PD_7</text>
<text x="11" y="140.9">IN1A</text>
<text x="11" y="143.1">IN2A</text>
<text x="51.2" y="140.9">M1V</text>
<text x="51.2" y="143.1">M1G</text>
<text x="236.9" y="140.9">IN2B</text>
<text x="236.9" y="143.1">IN3B</text>
<text x="236.9" y="138.6">IN1B</text>
<text x="277.2" y="138.6">M3V</text>
<text x="277.2" y="140.9">M3G</text>
<text x="277.2" y="143.1">M4V</text>
<text x="11" y="145.3">IN3A</text>
<text x="11" y="147.6">IN4A</text>
<text x="51.2" y="145.3">M2V</text>
<text x="51.2" y="147.6">M2G</text>
<text x="69.1" y="147.6">PE_5</text>
<text x="236.9" y="145.3">IN4B</text>
<text x="277.2" y="149.8">GND</text>
<text x="277.2" y="145.3">M4G</text>
<text x="51.2" y="152.1">GND</text>
<text x="69.1" y="154.3">PE_4</text>
<text x="219" y="154.3">IN1A</text>
<text x="219" y="152.1">IN2A</text>
<text x="22.1" y="158.7">L298N</text>
<text x="219" y="156.5">IN1B</text>
<text x="248.1" y="156.5">L298N</text>
<text x="80.3" y="163.7">NUCLEO-F767ZI</text>
<text x="167.6" y="170.4">NUCLEO-F767ZI</text>
</g>
<g font-size="1.9" fill="#808080">
<text x="102.5" y="46.7">4</text>
<text x="183" y="46.7">3</text>
<text x="183" y="44.4">4</text>
<text x="258.4" y="42.2">1</text>
<text x="258.4" y="44.4">2</text>
<text x="258.4" y="46.7">3</text>
<text x="263.6" y="43.1">VCC</text>
<text x="263.6" y="45.4">TRIG</text>
<text x="263.6" y="47.6">ECHO</text>
<text x="102.5" y="53.3">1</text>
<text x="102.5" y="51.1">2</text>
<text x="102.5" y="48.9">3</text>
<text x="183" y="51.1">1</text>
<text x="183" y="48.9">2</text>
<text x="258.4" y="48.9">4</text>
<text x="263.6" y="49.9">GND</text>
<text x="13.5" y="71.2">22</text>
<text x="13.5" y="69">20</text>
<text x="212" y="70">AREF</text>
<text x="256.7" y="69.5" transform="rotate(-90 256.7 69.5)">12</text>
<text x="259" y="69.5" transform="rotate(-90 259 69.5)">11</text>
<text x="261.2" y="69.5" transform="rotate(-90 261.2 69.5)">10</text>
<text x="263.4" y="69.5" transform="rotate(-90 263.4 69.5)">9</text>
<text x="265.7" y="69.5" transform="rotate(-90 265.7 69.5)">8</text>
<text x="267.9" y="69.5" transform="rotate(-90 267.9 69.5)">7</text>
<text x="13.5" y="73.5">19</text>
<text x="13.5" y="75.7">21</text>
<text x="121.8" y="76.7">+5V</text>
<text x="122.1" y="74.5">VIN</text>
<text x="162.9" y="76.7">D9/TIMER_B_PWM2</text>
<text x="162.9" y="74.5">D8/IO</text>
<text x="201.9" y="74.5">D25/SPI_B_MISO</text>
<text x="202.9" y="76.7">D24/SPI_B_NSS</text>
<text x="241.7" y="77.9">13</text>
<text x="257.7" y="76.6" transform="rotate(-90 257.7 76.6)">INT</text>
<text x="281.5" y="77.9">6</text>
<text x="17.4" y="83.6" transform="rotate(-90 17.4 83.6)">1</text>
<text x="19.6" y="83.6" transform="rotate(-90 19.6 83.6)">2</text>
<text x="21.8" y="83.6" transform="rotate(-90 21.8 83.6)">3</text>
<text x="24.1" y="83.6" transform="rotate(-90 24.1 83.6)">4</text>
<text x="26.3" y="83.6" transform="rotate(-90 26.3 83.6)">5</text>
<text x="28.6" y="83.6" transform="rotate(-90 28.6 83.6)">6</text>
<text x="30.8" y="83.6" transform="rotate(-90 30.8 83.6)">7</text>
<text x="33" y="83.6" transform="rotate(-90 33 83.6)">8</text>
<text x="35.3" y="83.6" transform="rotate(-90 35.3 83.6)">9</text>
<text x="80.1" y="83.4">RESET</text>
<text x="119.5" y="83.4">IOREF</text>
<text x="120.8" y="79">+3V3</text>
<text x="162.9" y="83.4">D10/SPI_A_CS/TIM_B_PWM3</text>
<text x="192.7" y="81.2">D22/I2S_B_SD/SPI_B_MOSI</text>
<text x="193.7" y="79">D23/I2S_B_CK/SPI_B_SCK</text>
<text x="241.7" y="80.2">14</text>
<text x="241.7" y="82.4">15</text>
<text x="247.9" y="78.9">VDD</text>
<text x="247.9" y="81.2">NC_14</text>
<text x="247.9" y="83.4">NC_15</text>
<text x="260" y="79.9" transform="rotate(-90 260 79.9)">FSYNC</text>
<text x="262.2" y="81.6" transform="rotate(-90 262.2 81.6)">REGOUT</text>
<text x="264.5" y="81.8" transform="rotate(-90 264.5 81.8)">AD0/SDO</text>
<text x="266.7" y="79.5" transform="rotate(-90 266.7 79.5)">VDDIO</text>
<text x="268.9" y="80.9" transform="rotate(-90 268.9 80.9)">AUX_CL</text>
<text x="272.6" y="83.4">NC_4</text>
<text x="272.6" y="81.2">NC_5</text>
<text x="272.6" y="79">NC_6</text>
<text x="281.5" y="82.4">4</text>
<text x="281.5" y="80.2">5</text>
<text x="17.4" y="89.1" transform="rotate(-90 17.4 89.1)">18</text>
<text x="19.6" y="89.1" transform="rotate(-90 19.6 89.1)">17</text>
<text x="21.8" y="89.1" transform="rotate(-90 21.8 89.1)">16</text>
<text x="24.1" y="89.1" transform="rotate(-90 24.1 89.1)">15</text>
<text x="26.3" y="89.1" transform="rotate(-90 26.3 89.1)">14</text>
<text x="28.6" y="89.1" transform="rotate(-90 28.6 89.1)">13</text>
<text x="30.8" y="89.1" transform="rotate(-90 30.8 89.1)">12</text>
<text x="33" y="89.1" transform="rotate(-90 33 89.1)">11</text>
<text x="35.3" y="89.1" transform="rotate(-90 35.3 89.1)">10</text>
<text x="37.5" y="89.1" transform="rotate(-90 37.5 89.1)">9</text>
<text x="37.5" y="84.6" transform="rotate(-90 37.5 84.6)">10</text>
<text x="39.8" y="89.1" transform="rotate(-90 39.8 89.1)">8</text>
<text x="39.8" y="84.5" transform="rotate(-90 39.8 84.5)">11</text>
<text x="42" y="89.1" transform="rotate(-90 42 89.1)">7</text>
<text x="42" y="84.6" transform="rotate(-90 42 84.6)">12</text>
<text x="44.2" y="89.1" transform="rotate(-90 44.2 89.1)">6</text>
<text x="44.2" y="84.6" transform="rotate(-90 44.2 84.6)">13</text>
<text x="46.4" y="89.1" transform="rotate(-90 46.4 89.1)">5</text>
<text x="46.4" y="84.6" transform="rotate(-90 46.4 84.6)">14</text>
<text x="48.7" y="89.1" transform="rotate(-90 48.7 89.1)">4</text>
<text x="48.7" y="84.6" transform="rotate(-90 48.7 84.6)">15</text>
<text x="50.9" y="89.1" transform="rotate(-90 50.9 89.1)">3</text>
<text x="50.9" y="84.6" transform="rotate(-90 50.9 84.6)">16</text>
<text x="53.2" y="89.1" transform="rotate(-90 53.2 89.1)">2</text>
<text x="53.2" y="84.6" transform="rotate(-90 53.2 84.6)">17</text>
<text x="55.4" y="89.1" transform="rotate(-90 55.4 89.1)">1</text>
<text x="55.4" y="84.6" transform="rotate(-90 55.4 84.6)">18</text>
<text x="80.1" y="87.9">D43/SDMMC_D0</text>
<text x="162.9" y="87.9">D12/SPI_A_MISO</text>
<text x="162.9" y="85.6">D11/SPI_A_MOSI/TIM_E_PWM1</text>
<text x="202.8" y="85.6">D21/I2S_B_MCK</text>
<text x="203.9" y="87.9">D20/I2S_B_WS</text>
<text x="241.7" y="84.7">16</text>
<text x="241.7" y="86.9">17</text>
<text x="241.7" y="89.1">18</text>
<text x="247.9" y="85.6">NC_16</text>
<text x="247.9" y="87.9">NC_17</text>
<text x="272.6" y="87.9">NC_2</text>
<text x="272.6" y="85.6">NC_3</text>
<text x="281.5" y="89.1">1</text>
<text x="281.5" y="86.9">2</text>
<text x="281.5" y="84.7">3</text>
<text x="18.4" y="92.8" transform="rotate(-90 18.4 92.8)">C</text>
<text x="20.6" y="92.7" transform="rotate(-90 20.6 92.7)">A</text>
<text x="22.9" y="94.2" transform="rotate(-90 22.9 94.2)">NC</text>
<text x="25.1" y="94.2" transform="rotate(-90 25.1 94.2)">NC</text>
<text x="27.3" y="93.9" transform="rotate(-90 27.3 93.9)">D7</text>
<text x="29.5" y="93.9" transform="rotate(-90 29.5 93.9)">D6</text>
<text x="31.8" y="93.9" transform="rotate(-90 31.8 93.9)">D5</text>
<text x="34" y="93.9" transform="rotate(-90 34 93.9)">D4</text>
<text x="36.3" y="93.9" transform="rotate(-90 36.3 93.9)">D3</text>
<text x="38.5" y="93.9" transform="rotate(-90 38.5 93.9)">D2</text>
<text x="40.7" y="93.9" transform="rotate(-90 40.7 93.9)">D1</text>
<text x="43" y="93.9" transform="rotate(-90 43 93.9)">D0</text>
<text x="45.2" y="92.7" transform="rotate(-90 45.2 92.7)">E</text>
<text x="47.5" y="95.1" transform="rotate(-90 47.5 95.1)">R/W</text>
<text x="49.7" y="94.1" transform="rotate(-90 49.7 94.1)">RS</text>
<text x="51.9" y="95.2" transform="rotate(-90 51.9 95.2)">VEE</text>
<text x="54.1" y="95.4" transform="rotate(-90 54.1 95.4)">VDD</text>
<text x="56.4" y="95.2" transform="rotate(-90 56.4 95.2)">VSS</text>
<text x="80.1" y="90.1">D44/SDMMC_D1/I2S_A_CKIN</text>
<text x="80.1" y="92.3">D45/SDMMC_D2</text>
<text x="80.1" y="94.6">D46/SDMMC_D3</text>
<text x="119.3" y="92.4">D49/IO</text>
<text x="119.3" y="90.1">D50/IO</text>
<text x="162.9" y="94.6">D15/I2C_A_SCL</text>
<text x="162.9" y="92.3">D14/I2C_A_SDA</text>
<text x="162.9" y="90.1">D13/SPI_A_SCK</text>
<text x="203.9" y="92.4">D19/I2S_A_WS</text>
<text x="204.3" y="94.6">D18/I2S_A_CK</text>
<text x="247.9" y="90.1">GND</text>
<text x="257.7" y="94.1" transform="rotate(-90 257.7 94.1)">RESV_19</text>
<text x="260" y="94.1" transform="rotate(-90 260 94.1)">RESV_20</text>
<text x="262.2" y="94.1" transform="rotate(-90 262.2 94.1)">AUX_DA</text>
<text x="264.4" y="94.1" transform="rotate(-90 264.4 94.1)">NCS</text>
<text x="266.7" y="94.1" transform="rotate(-90 266.7 94.1)">SCL/SCLK</text>
<text x="268.9" y="94.1" transform="rotate(-90 268.9 94.1)">SDA/SDI</text>
<text x="270.2" y="90.1">RESV_1</text>
<text x="273.4" y="94.1" transform="rotate(-90 273.4 94.1)">EP</text>
<text x="80.1" y="96.8">D47/SDMMC_CK</text>
<text x="80.1" y="99.1">D48/SDMMC_CMD</text>
<text x="116.3" y="101.3">GND_CN8</text>
<text x="162.9" y="96.8">D16/I2S_A_MCK</text>
<text x="204.3" y="96.8">D17/I2S_A_SD</text>
<text x="208.1" y="101.3">GND_CN7</text>
<text x="256.7" y="100.3" transform="rotate(-90 256.7 100.3)">19</text>
<text x="259" y="100.3" transform="rotate(-90 259 100.3)">20</text>
<text x="261.2" y="100.3" transform="rotate(-90 261.2 100.3)">21</text>
<text x="263.4" y="100.3" transform="rotate(-90 263.4 100.3)">22</text>
<text x="265.7" y="100.3" transform="rotate(-90 265.7 100.3)">23</text>
<text x="267.9" y="100.3" transform="rotate(-90 267.9 100.3)">24</text>
<text x="272.4" y="100.3" transform="rotate(-90 272.4 100.3)">25</text>
<text x="82.4" y="119.2">A0/ADC123_IN3</text>
<text x="109.1" y="119.2">D68/I2C_B_SDA</text>
<text x="199.4" y="117">AVDD_CN10</text>
<text x="82.4" y="121.4">A1/ADC123_IN10</text>
<text x="82.4" y="123.7">A2/ADC123_IN13</text>
<text x="82.4" y="125.9">A3/ADC3_IN9</text>
<text x="107.6" y="123.7">D70/I2C_B_SMBA</text>
<text x="109.3" y="121.4">D69/I2C_B_SCL</text>
<text x="169.6" y="121.4">A6/ADC_A_IN</text>
<text x="169.6" y="123.7">A7/ADC_B_IN</text>
<text x="169.6" y="125.9">A8/ADC_C_IN</text>
<text x="190.3" y="125.9">D40/TIMER_A_PWM2N</text>
<text x="190.3" y="123.7">D39/TIMER_A_PWM3N</text>
<text x="191.9" y="121.4">D37/TIMER_A_BKIN1</text>
<text x="265.9" y="125.9">VS</text>
<text x="272.5" y="124.9">4</text>
<text x="38.7" y="130.4">VSS</text>
<text x="40" y="128.1">VS</text>
<text x="46.6" y="127.1">4</text>
<text x="46.6" y="129.4">9</text>
<text x="82.4" y="128.1">A4/ADC3_IN15/I2C1_SDA</text>
<text x="82.4" y="130.3">A5/ADC3_IN8/I2C1_SCL</text>
<text x="111.5" y="130.4">D67/CAN_RX</text>
<text x="111.8" y="128.1">D66/CAN_TX</text>
<text x="169.6" y="130.3">D0/USART_A_RX</text>
<text x="190.3" y="130.4">D42/TIMER_A_PWM1N</text>
<text x="193.5" y="128.1">D41/TIMER_A_ETR</text>
<text x="245" y="131.6">6</text>
<text x="264.7" y="128.1">VSS</text>
<text x="272.5" y="131.6">1</text>
<text x="272.5" y="127.1">9</text>
<text x="18.2" y="136.1">11</text>
<text x="19.1" y="133.9">6</text>
<text x="24.2" y="134.8">ENA</text>
<text x="24.2" y="137.1">ENB</text>
<text x="33.9" y="134.8">SENSE_A</text>
<text x="33.9" y="137.1">SENSE_B</text>
<text x="46.6" y="133.9">1</text>
<text x="46.6" y="136.1">15</text>
<text x="82.4" y="134.8">D51/USART_B_SCLK</text>
<text x="82.4" y="137.1">D52/USART_B_RX</text>
<text x="117.1" y="137.1">D65/IO</text>
<text x="117.1" y="134.8">D64/IO</text>
<text x="169.6" y="137.1">D6/TIMER_A_PWM1</text>
<text x="169.6" y="132.6">D1/USART_A_TX</text>
<text x="193.5" y="134.8">D34/TIMER_B_ETR</text>
<text x="244.1" y="133.9">11</text>
<text x="250.1" y="132.6">ENA</text>
<text x="250.1" y="134.8">ENB</text>
<text x="259.8" y="132.6">SENSE_A</text>
<text x="259.8" y="134.8">SENSE_B</text>
<text x="272.5" y="133.9">15</text>
<text x="19.1" y="140.5">5</text>
<text x="19.1" y="142.8">7</text>
<text x="24.2" y="141.6">IN1</text>
<text x="24.2" y="143.8">IN2</text>
<text x="37.5" y="141.6">OUT1</text>
<text x="37.5" y="143.8">OUT2</text>
<text x="46.6" y="140.5">2</text>
<text x="46.6" y="142.8">3</text>
<text x="82.4" y="139.3">D53/USART_B_TX</text>
<text x="82.4" y="141.6">D54/USART_B_RTS</text>
<text x="82.4" y="143.8">D55/USART_B_CTS</text>
<text x="116.4" y="143.8">D72/NC</text>
<text x="117.1" y="139.3">D71/IO</text>
<text x="169.6" y="139.3">D5/TIMER_A_PWM2</text>
<text x="169.6" y="141.6">D3/TIMER_A_PWM3</text>
<text x="191.6" y="139.3">D32/TIMER_C_PWM1</text>
<text x="191.6" y="141.6">D36/TIMER_C_PWM2</text>
<text x="191.6" y="143.8">D35/TIMER_C_PWM3</text>
<text x="244" y="142.8">10</text>
<text x="245" y="138.3">5</text>
<text x="245" y="140.5">7</text>
<text x="250.1" y="139.3">IN1</text>
<text x="250.1" y="141.6">IN2</text>
<text x="250.1" y="143.8">IN3</text>
<text x="263.5" y="139.3">OUT1</text>
<text x="263.5" y="141.6">OUT2</text>
<text x="263.5" y="143.8">OUT3</text>
<text x="272.5" y="138.3">2</text>
<text x="272.5" y="140.5">3</text>
<text x="272.5" y="142.8">13</text>
<text x="18" y="145">10</text>
<text x="18" y="147.3">12</text>
<text x="24.2" y="146">IN3</text>
<text x="24.2" y="148.3">IN4</text>
<text x="37.5" y="146">OUT3</text>
<text x="37.5" y="148.3">OUT4</text>
<text x="46.6" y="145">13</text>
<text x="46.6" y="147.3">14</text>
<text x="82.4" y="148.3">D56/SAI_A_MCLK</text>
<text x="107.6" y="148.3">D62/SAI_B_MCLK</text>
<text x="169.6" y="146">D26/QSPI_CS</text>
<text x="169.6" y="148.3">D27/QSPI_CLK</text>
<text x="191.6" y="148.3">D33/TIMER_D_PWM1</text>
<text x="244" y="145">12</text>
<text x="250.1" y="146">IN4</text>
<text x="263.5" y="146">OUT4</text>
<text x="272.5" y="149.5">8</text>
<text x="272.5" y="145">14</text>
<text x="38.3" y="152.7">GND</text>
<text x="46.6" y="151.7">8</text>
<text x="82.4" y="150.5">D57/SAI_A_FS</text>
<text x="82.4" y="152.7">D58/SAI_A_SCK</text>
<text x="82.4" y="154.9">D59/SAI_A_SD</text>
<text x="108.9" y="152.7">D61/SAI_B_SCK</text>
<text x="110.2" y="155">D60/SAI_B_SD</text>
<text x="110.4" y="150.5">D63/SAI_B_FS</text>
<text x="169.6" y="150.5">D28/QSPI_BK1_IO3</text>
<text x="169.6" y="152.7">D29/QSPI_BK1_IO1</text>
<text x="169.6" y="154.9">D30/QSPI_BK1_IO0</text>
<text x="205.4" y="155">D4/IO</text>
<text x="205.4" y="152.7">D2/IO</text>
<text x="264.3" y="150.5">GND</text>
<text x="114.1" y="159.4">GND_CN9</text>
<text x="169.6" y="157.2">D31/QSPI_BK1_IO2</text>
<text x="204.4" y="159.4">D38/IO</text>
<text x="205.4" y="157.2">D7/IO</text>
<text x="199.1" y="163.9">AGND_CN10</text>
<text x="200.3" y="166.2">GND_CN10</text>
</g>
<text font-size="1.9" fill="#c90d0c" x="30.3" y="106.9">LCD DISPLAY 16x2</text>
</svg>
